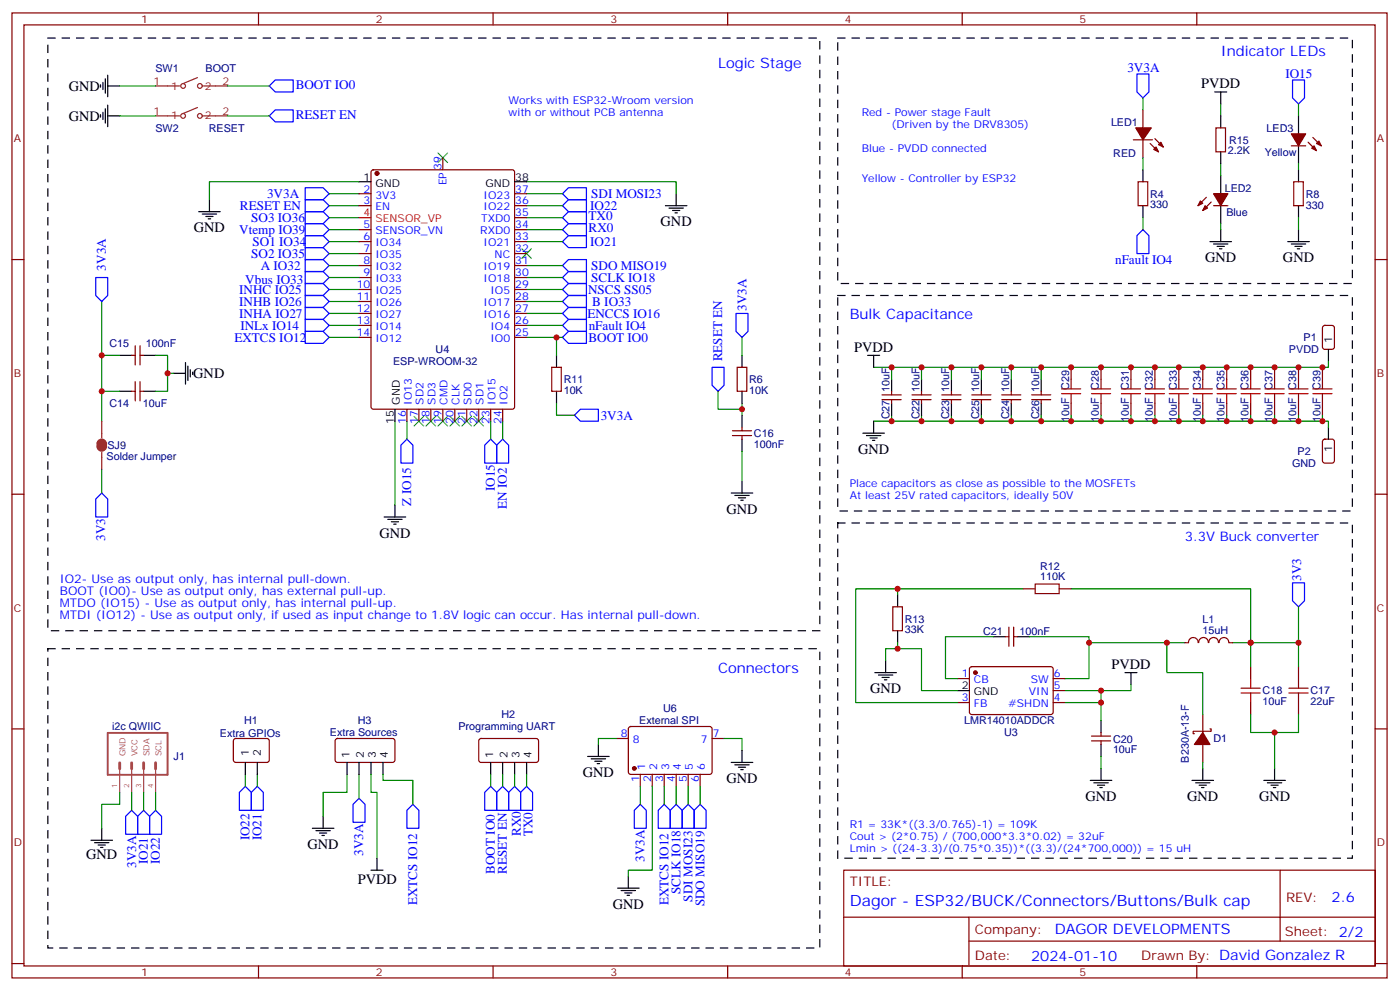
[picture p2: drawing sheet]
<svg xmlns="http://www.w3.org/2000/svg" width="413mm" height="292mm" viewBox="0 0 413 292" stroke-linecap="round" stroke-linejoin="round" font-family="sans-serif">
<g fill="none" stroke="#870000" stroke-width=".35">
<path d="M3.5 3.8h405.4v284.3h-405.4zM7.1 7.3h398.2v277.3h-398.2zM76.2 3.8v3.5M145.3 3.8v3.5M214.5 3.8v3.5M283.6 3.8v3.5M352.8 3.8v3.5M336.9 32.4v5.3M358.4 37.7h2.8v7h-2.8zM105.8 57.1h3.6M109.6 50.2l.5-.2h40.9l.6 .5 .1 69.4-.5 .6-41.1 .1-.7-.5v-69.4zM130.5 46.5v3.5"/>
<path d="M151.7 57.1h3.5M334.1 41.2h5.6M335.5 53.6h2.8v7h-2.8zM336.9 41.2v5.3M339 42.3l2.5 2.4M340.4 40.9l2.5 2.4M355.6 58.1l-2.5 2.5M357 59.5l-2.5 2.5M380.6 43h4.3M381.4 53.6h2.8v7h-2.8zM385.6 41.9l2.5 2.5M387 40.5l2.5 2.5"/>
<path d="M3.5 76.5h3.6M105.8 60.6h3.6M105.8 67.7h3.6M105.8 71.2h3.6M105.8 74.7h3.6M105.8 78.2h3.6M151.7 60.6h3.5M151.7 67.7h3.5M151.7 71.2h3.5M151.7 74.7h3.5M151.7 78.2h3.5M151.7 64.1h3.5"/>
<path d="M357.7 60.6h4.2M405.3 76.5h3.6M105.8 81.8h3.6M105.8 85.3h3.6M105.8 88.8h3.6M105.8 92.4h3.6M105.8 95.9h3.6M105.8 99.4h3.6M151.7 81.8h3.5M151.7 85.3h3.5M151.7 88.8h3.5M151.7 92.4h3.5"/>
<path d="M151.7 95.9h3.5M151.7 99.4h3.5M390.1 96.1l.4-.2h2.1l.7 .4v5.9l-.4 .7h-2.4l-.6-.4-.1-5.9zM38.8 115.3h1.1M38.8 104.7h1.1M39.9 101.9v5.6M39.9 112.5v5.6M41.3 101.9v5.6M41.3 112.5v5.6M41.3 115.3h1M41.3 104.7h1M162.6 108.2h2.9v7.1h-2.9z"/>
<path d="M217.3 108.2h2.8v7.1h-2.8zM260 117.8h5.6M260 116.3h5.6M262.8 115.3v1M262.8 117.8v1M268.8 117.8h5.7M268.8 116.3h5.7M271.6 115.3v1M271.6 117.8v1M277.6 117.8h5.7M277.6 116.3h5.7M280.5 115.3v1"/>
<path d="M280.5 117.8v1M286.5 117.8h5.6M286.5 116.3h5.6M289.3 115.3v1M289.3 117.8v1M295.3 117.8h5.6M295.3 116.3h5.6M298.1 115.3v1M298.1 117.8v1M304.1 117.8h5.6M304.1 116.3h5.6M306.9 115.3v1"/>
<path d="M306.9 117.8v1M315.7 108.2v3.6M315.7 118.8v3.5M324.6 108.2v3.6M324.6 118.8v3.5M333.4 108.2v3.6M333.4 118.8v3.5M340.4 108.2v3.6M340.4 118.8v3.5M347.5 108.2v3.6M347.5 118.8v3.5M354.5 108.2v3.6"/>
<path d="M354.5 118.8v3.5M361.6 108.2v3.6M361.6 118.8v3.5M368.7 108.2v3.6M368.7 118.8v3.5M375.7 108.2v3.6M375.7 118.8v3.5M382.8 108.2v3.6M382.8 118.8v3.5M389.8 108.2v3.6M389.8 118.8v3.5M119.9 120.6v3.5"/>
<path d="M123.5 120.6v3.5M127 120.6v3.5M130.5 120.6v3.5M134.1 120.6v3.5M137.6 120.6v3.5M141.1 120.6v3.5M144.6 120.6v3.5M148.2 120.6v3.5M215.9 126.9h5.6M215.9 128.3h5.6M218.7 125.9v1M218.7 128.3v1.1"/>
<path d="M390.1 129.6l.4-.2h2.1l.7 .4v5.9l-.4 .7-2.4 .1-.6-.5-.1-5.9zM3.5 145.6h3.6M405.3 145.6h3.6M263.2 178.8h2.8v7h-2.8zM301.6 173.5h3.6M312.2 173.5h3.5M282.2 200h3.6M286 196.6l.5-.2 23.5 .1 .4 .6v13l-.7 .4h-23.5l-.4-.7v-12.7zM296.3 187.6h1.1M297.4 184.8v5.6M298.8 184.8v5.6M298.8 187.6h1.1"/>
<path d="M310.4 200h3.6M349.2 189.4h1.1M350.3 189.3a1.41 1.41 0 0 1 1.5-1.5 1.41 1.41 0 0 1 1.4 1.5M353.3 189.3a1.41 1.41 0 0 1 1.4-1.5 1.41 1.41 0 0 1 1.5 1.5M356.3 189.3a1.41 1.41 0 0 1 1.4-1.5 1.41 1.41 0 0 1 1.4 1.5M359.4 189.3a1.41 1.41 0 0 1 1.4-1.5 1.41 1.41 0 0 1 1.4 1.5M362.3 189.4h1.1M368.7 196.4v3.6M382.8 196.4v3.6M3.5 214.8h3.6M69 217.8l.5-.2h9.4l.5 .7-.1 5.9-.6 .4h-9.5l-.4-.7v-5.6zM99 217.8l.5-.2h16.5l.4 .7v5.9l-.7 .4h-16.5l-.4-.7v-5.6z"/>
<path d="M141.3 217.8l.5-.2h16.5l.4 .7v5.9l-.7 .4h-16.5l-.4-.7v-5.6zM181.7 217.6h3.5M185.4 214.3l.5-.2h23.6l.4 .7-.1 12.9-.6 .5-23.6-.1-.4-.6v-12.7zM209.9 217.6h3.5M282.2 207h3.6M310.4 207h3.6M310.4 203.5h3.6M321.7 218.3h5.7M321.7 216.9h5.7M324.6 215.8v1.1M324.6 218.3v1.1M354.5 210.5v5.3"/>
<path d="M354.5 219.4v5.2M356.7 214.8h.3v.7h-5.3v.7h.4M368.7 207v3.5M382.8 207v3.5M405.3 214.8h3.6M188.7 228.2v3.5M192.3 228.2v3.5M195.8 228.2v3.5M199.3 228.2v3.5M202.8 228.2v3.5M206.4 228.2v3.5M248.7 256.4h156.6v28.2h-156.6z"/>
<path d="M377.3 256.4v20.9M248.7 270.2h156.5M285.6 277.3h119.6M285.6 270.2v14.2M3.5 283.9h3.6M76.2 284.6v3.5M145.3 284.6v3.5M214.5 284.6v3.5M283.6 284.6v3.5M352.8 284.6v3.5M405.3 283.9h3.6"/>
</g>
<g fill="none" stroke="#000" stroke-width=".35">
<path d="M29.6 25v.7M29.6 33.8v.7M30.3 24.3v2.1M30.3 33.1v2.1M31 23.2v4.2M31 32v4.3M31.7 34.1h3.6M31.7 22.2v6.3M31.7 31v6.3M31.7 25.3h3.6M358.1 27.1h3.5M359.8 27.1v3.5"/>
<path d="M359.8 34.1v3.6M382.8 34.1v5.3M61.7 58.8v3.6M105.8 53.6h3.6M151.7 53.6h3.5M199.3 57.1v3.5M336.9 50v3.6M359.8 44.7v3.6M359.8 51.8v5.3M382.8 43v5.3M382.8 50v3.6M58.6 62.4h6.3"/>
<path d="M59.6 63.1h4.3M60.7 63.8h2.1M61.4 64.5h.7M196.1 60.6h6.4M197.2 61.3h4.2M198.3 62h2.1M199 62.7h.7M336.9 60.6v3.5M356.7 71.2h6.3M357.7 71.9h4.2M358.8 72.6h2.1M359.5 73.3h.7"/>
<path d="M359.8 60.6v5.3M359.8 67.7v3.5M379.6 71.2h6.3M380.6 71.9h4.3M381.7 72.6h2.1M382.4 73.3h.7M382.8 60.6v3.5M382.8 67.7v3.5M35.3 115.3h3.5M35.3 104.7h3.5M42.3 115.3h3.6M42.3 104.7h3.6"/>
<path d="M51.2 110h3.5M54.7 106.8v6.4M55.4 107.9v4.2M56.1 108.9v2.2M56.8 109.6v.7M164 104.7v3.5M164 115.3v3.5M218.7 104.7v3.5M218.7 115.3v3.5M255.8 104.7h3.5M257.5 104.7v3.5M262.8 111.8v3.5"/>
<path d="M262.8 118.8v3.5M271.6 111.8v3.5M271.6 118.8v3.5M280.5 111.8v3.5M280.5 118.8v3.5M289.3 111.8v3.5M289.3 118.8v3.5M298.1 111.8v3.5M298.1 118.8v3.5M306.9 111.8v3.5M306.9 118.8v3.5M391.6 102.9v3.6"/>
<path d="M116.4 120.6v3.5M218.7 122.3v3.6M218.7 129.4v3.5M254.4 127.6h6.3M255.4 128.3h4.2M256.5 129h2.1M257.2 129.8h.7M257.5 124.1v3.5M391.6 125.9v3.5M113.2 152.3h6.4M114.3 153h4.2M115.4 153.7h2.1"/>
<path d="M116.1 154.4h.7M116.4 148.8v3.5M215.5 145.3h6.4M216.6 146h4.2M217.7 146.7h2.1M218.4 147.4h.7M218.7 141.7v3.6M264.6 175.3v3.5M257.9 198.2h6.3M258.9 198.9h4.3M260 199.6h2.1M261.1 194.7v3.5"/>
<path d="M264.6 185.8v3.6M292.8 187.6h3.5M299.9 187.6h3.5M331.6 198.2h3.5M333.4 198.2v3.5M176.4 219.4v3.5M260.7 200.3h.7M282.2 203.5h3.6M324.6 212.3v3.5M324.6 219.4v3.5M72.3 224.6v3.6M75.8 224.6v3.6"/>
<path d="M102.3 224.6v3.6M105.8 224.6v3.6M109.4 224.6v3.6M112.9 224.6v3.6M144.6 224.6v3.6M148.2 224.6v3.6M151.7 224.6v3.6M155.2 224.6v3.6M173.2 222.9h6.4M174.3 223.6h4.2M175.3 224.3h2.1M176 225h.7"/>
<path d="M215.5 224.6h6.4M216.6 225.4h4.2M217.7 226.1h2.1M218.4 226.8h.7M218.7 221.1v3.5M321.4 229.9h6.3M322.4 230.6h4.3M323.5 231.4h2.1M324.2 232.1h.7M324.6 226.4v3.5M351.4 229.9h6.3M352.4 230.6h4.3"/>
<path d="M353.5 231.4h2.1M354.2 232.1h.7M354.5 226.4v3.5M372.5 229.9h6.4M373.6 230.6h4.2M374.6 231.4h2.2M375.4 232.1h.7M375.7 226.4v3.5M26.8 247.6h6.4M27.9 248.3h4.2M28.9 249h2.1M29.6 249.7h.7"/>
<path d="M30 244.1v3.5M92.1 244.1h6.3M93.1 244.8h4.3M94.2 245.5h2.1M94.9 246.2h.7M95.2 240.5v3.6M109.4 256.4h3.5M111.1 252.9v3.5M185.2 258.2v3.5M182 261.7h6.4M183.1 262.4h4.2M184.1 263.1h2.2"/>
<path d="M184.9 263.8h.7"/>
</g>
<g fill="#870000" stroke="#870000" stroke-width=".35">
<path d="M357.7 57.1h4.2l-2.1 3.5z"/>
<path d="M355.2 60.6l.8 .7-1.5 .7z"/>
<path d="M353.8 59.2l.7 .7-1.4 .7z"/>
<path d="M380.6 39.4h4.3l-2.1 3.6z"/>
<path d="M386.6 43.7l.7-.7 .8 1.4z"/>
<path d="M388.8 41.6l.7 1.4-1.4-.7z"/>
<path d="M354.5 215.8l2.2 3.6h-4.6z"/>
<path d="M340.1 44l.7-.7 .7 1.4z"/>
<path d="M342.2 41.9l.7 1.4-1.4-.7z"/>
<path d="M334.8 37.7h4.6l-2.5 3.5z"/>
<circle cx="187" cy="226.4" r=".53"/>
<circle cx="287.5" cy="198.2" r=".53"/>
<circle cx="111.1" cy="51.1" r=".53"/>
</g>
<g fill="none" stroke="#008700" stroke-width=".35">
<path d="M35.3 34.1h10.6M35.3 25.3h10.6M67 34.1h12.4M67 25.3h12.4M336.9 28.9v3.5M359.8 30.6v3.5M382.8 30.6v3.5M97 57.1h8.8M105.8 53.6h-44.1v5.2M155.2 53.6h44.1v3.5M155.2 57.1h10.6M336.9 46.5v3.5"/>
<path d="M359.8 48.3v3.5M382.8 48.3v1.7M97 78.2h8.8M97 64.1h8.8M97 67.7h8.8M97 60.6h8.8M97 71.2h8.8M97 74.7h8.8M155.2 78.2h10.6M155.2 64.1h10.6M155.2 67.7h10.6M155.2 60.6h10.6"/>
<path d="M155.2 71.2h10.6M336.9 64.1v3.6M359.8 65.9v1.8M382.8 64.1v3.6M30 88.8v35.3M97 99.4h8.8M97 81.8h8.8M97 85.3h8.8M97 95.9h8.8M97 92.4h8.8M97 88.8h8.8M155.2 99.4h10.6"/>
<path d="M155.2 81.8h10.6M155.2 85.3h10.6M155.2 95.9h10.6M155.2 92.4h10.6M155.2 88.8h10.6M164 99.4v5.3M218.7 99.4v5.3M30 115.3h5.3M30 104.7h5.3M45.9 104.7h3.5v10.6h-3.5M49.4 110h1.8M164 118.8v3.5h5.3"/>
<path d="M211.7 115.3v5.3h7M218.7 118.8v3.5M262.8 108.2v3.6M271.6 108.2v3.6M280.5 108.2v3.6M289.3 108.2v3.6M298.1 108.2v3.6M306.9 108.2v3.6M391.6 106.5v1.7h-134.1M30 138.2v7.1M116.4 124.1v24.7M119.9 124.1v5.3"/>
<path d="M144.6 124.1v5.3M148.2 124.1v5.3M218.7 132.9v8.8M257.5 124.1h134.1v1.8M262.8 122.3v1.8M271.6 122.3v1.8M280.5 122.3v1.8M289.3 122.3v1.8M298.1 122.3v1.8M306.9 122.3v1.8M315.7 122.3v1.8M324.6 122.3v1.8"/>
<path d="M333.4 122.3v1.8M340.4 122.3v1.8M347.5 122.3v1.8M354.5 122.3v1.8M361.6 122.3v1.8M368.7 122.3v1.8M375.7 122.3v1.8M382.8 122.3v1.8M389.8 122.3v1.8M264.6 173.5v1.8M301.6 173.5h-49.4v33.5h30M315.7 173.5h53v22.9"/>
<path d="M382.8 178.8v10.6h-19.4M261.1 194.7v-3.6h10.5v12.4h10.6M264.6 189.4v1.7M292.8 187.6h-14.1v12.4h3.5M303.4 187.6h17.6v12.4h-7M321 189.4h28.2M344 189.4v8.8h10.5v12.3M382.8 189.4v7M181.7 217.6h-5.3v1.8M213.4 217.6h5.3v3.5M324.6 203.5v3.5h-10.6M324.6 207v5.3"/>
<path d="M333.4 201.7v1.8h-19.4M368.7 210.5v5.3h14.1v-5.3M375.7 215.8v10.6M35.3 233.5v3.5h-5.3v7.1M38.8 233.5v5.3M42.3 233.5v5.3M45.9 233.5v5.3M72.3 228.2v3.5M75.8 228.2v3.5M102.3 228.2v5.3h-7.1v7M105.8 228.2v7M109.4 228.2v5.3h1.7v19.4"/>
<path d="M112.9 228.2v1.7h8.8v7.1M144.6 228.2v3.5M148.2 228.2v3.5M151.7 228.2v3.5M155.2 228.2v3.5M188.7 231.7v5.3M192.3 231.7v24.7h-7.1v1.8M195.8 231.7v5.3M199.3 231.7v5.3M202.8 231.7v5.3M206.4 231.7v5.3M324.6 222.9v3.5"/>
<path d="M354.5 224.6v1.8"/>
</g>
<g fill="none" stroke="#00f" stroke-width=".35">
<path d="M79.4 34.1l1.7-1.7h5.3v3.5h-5.3zM81.1 23.6h5.3v3.5h-5.3l-1.7-1.8zM335.1 21.8h3.6v5.3l-1.8 1.8-1.8-1.8zM381 23.6h3.5v5.3l-1.7 1.7-1.8-1.7zM90 58.8h5.2l1.8 1.8-1.8 1.8h-5.2zM90 55.3h5.2l1.8 1.8-1.8 1.7h-5.2zM165.8 57.1l1.8-1.8h5.3v3.5h-5.3zM90 65.9h5.2l1.8 1.8-1.8 1.7h-5.2zM90 69.4h5.2l1.8 1.8-1.8 1.8h-5.2zM90 73h5.2l1.8 1.7-1.8 1.8h-5.2zM90 62.4h5.2l1.8 1.7-1.8 1.8h-5.2zM90 76.5h5.2l1.8 1.7-1.8 1.8h-5.2z"/>
<path d="M165.8 67.7l1.8-1.8h5.3v3.5h-5.3zM165.8 78.2l1.8-1.7h5.3v3.5h-5.3zM165.8 60.6l1.8-1.8h5.3v3.6h-5.3zM165.8 71.2l1.8-1.8h5.3v3.6h-5.3zM167.6 62.4h5.3v3.5h-5.3l-1.8-1.8zM335.1 69.4l1.8-1.7 1.8 1.7v5.3h-3.6zM28.2 81.8h3.5v5.3l-1.7 1.7-1.8-1.7zM90 97.6h5.2l1.8 1.8-1.8 1.8h-5.2zM90 83.5h5.2l1.8 1.8-1.8 1.8h-5.2zM90 87.1h5.2l1.8 1.7-1.8 1.8h-5.2zM90 90.6h5.2l1.8 1.8-1.8 1.7h-5.2zM90 94.1h5.2l1.8 1.8-1.8 1.7h-5.2z"/>
<path d="M90 80h5.2l1.8 1.8-1.8 1.7h-5.2zM165.8 99.4l1.8-1.8h5.3v3.6h-5.3zM165.8 81.8l1.8-1.8h5.3v3.5h-5.3zM165.8 85.3l1.8-1.8h5.3v3.6h-5.3zM165.8 95.9l1.8-1.8h5.3v3.5h-5.3zM165.8 88.8l1.8-1.7h5.3v3.5h-5.3zM165.8 92.4l1.8-1.8h5.3v3.5h-5.3zM217 92.4h3.5v5.2l-1.8 1.8-1.7-1.8zM209.9 108.2h3.5v5.3l-1.7 1.8-1.8-1.8zM119.9 129.4l1.8 1.8v5.3h-3.5v-5.3zM144.6 129.4l1.8 1.8v5.3h-3.5v-5.3zM148.2 129.4l1.7 1.8v5.3h-3.5v-5.3z"/>
<path d="M169.3 122.3l1.8-1.7h5.3v3.5h-5.3zM30 145.3l1.7 1.7v5.3h-3.5v-5.3zM381 171.7h3.5v5.3l-1.7 1.8-1.8-1.8zM38.8 238.8l1.8 1.7v5.3h-3.6v-5.3zM42.3 238.8l1.8 1.7v5.3h-3.5v-5.3zM45.9 238.8l1.7 1.7v5.3h-3.5v-5.3zM72.3 231.7l1.8 1.8v5.3h-3.5v-5.3zM75.8 231.7l1.8 1.8v5.3h-3.5v-5.3zM105.8 235.2l1.8 1.8v5.3h-3.5v-5.3zM121.7 237l1.8 1.8v5.3h-3.6v-5.3zM144.6 231.7l1.8 1.8v5.3h-3.5v-5.3zM148.2 231.7l1.7 1.8v5.3h-3.5v-5.3z"/>
<path d="M151.7 231.7l1.8 1.8v5.3h-3.6v-5.3zM155.2 231.7l1.8 1.8v5.3h-3.5v-5.3zM188.7 237l1.8 1.8v5.3h-3.5v-5.3zM195.8 237l1.8 1.8v5.3h-3.6v-5.3zM199.3 237l1.8 1.8v5.3h-3.5v-5.3zM202.8 237l1.8 1.8v5.3h-3.5v-5.3zM206.4 237l1.7 1.8v5.3h-3.5v-5.3z"/>
</g>
<g fill="none" stroke="#3c3" stroke-width=".35">
<path d="M129.1 45.1l2.8 2.8M131.9 45.1l-2.8 2.8M153.8 73.3l2.8 2.8M156.6 73.3l-2.8 2.8M122.1 122.7l2.8 2.8M124.9 122.7l-2.8 2.8M125.6 122.7l2.8 2.8M128.4 122.7l-2.8 2.8M129.1 122.7l2.8 2.8M131.9 122.7l-2.8 2.8M132.6 122.7l2.9 2.8M135.5 122.7l-2.9 2.8"/>
<path d="M136.2 122.7l2.8 2.8M139 122.7l-2.8 2.8M139.7 122.7l2.8 2.8M142.5 122.7l-2.8 2.8"/>
</g>
<g fill="none" stroke="#8c2424" stroke-width=".35">
<path d="M45.9 34.1h7M45.9 25.3h7M58.2 31.7l-4.2 1.7M58.2 22.9l-4.2 1.7M60 34.1h7M60 25.3h7M30 124.1v4.9M30 133.3v4.9"/>
<circle cx="54" cy="25.3" r=".71"/>
<circle cx="54" cy="34.1" r=".71"/>
<circle cx="58.9" cy="34.1" r=".71"/>
<circle cx="58.9" cy="25.3" r=".71"/>
</g>
<path d="M31.7 215.9h17.7v12.4h-17.7z" fill="none" stroke="#a64a4a" stroke-width=".56"/>
<path d="M35.3 224.8v1.7M38.8 224.8v1.7M42.3 224.8v1.7M45.9 224.8v1.7" fill="none" stroke="#a64a4a" stroke-width=".85"/>
<path d="M35.3 226.5v7M38.8 226.5v7M42.3 226.5v7M45.9 226.5v7" fill="none" stroke="#a64a4a" stroke-width=".35"/>
<path d="M29.3 130.8a.71 .71 0 0 1 .7-.7 .71 .71 0 0 1 .7 .7M29.3 131.5a.71 .71 0 0 0 .7 .7 .71 .71 0 0 0 .7-.7" fill="none" stroke="#8c2424" stroke-width="1.8"/>
<g fill="none" stroke="#a10000" stroke-width=".35">
<path d="M312.9 116h5.7M312.9 114.6h5.7M315.7 111.8v2.8M315.7 116v2.8M321.7 116h5.7M321.7 114.6h5.7M324.6 111.8v2.8M324.6 116v2.8M330.6 116h5.6M330.6 114.6h5.6M333.4 111.8v2.8M333.4 116v2.8"/>
<path d="M337.6 116h5.7M337.6 114.6h5.7M340.4 111.8v2.8M340.4 116v2.8M344.7 116h5.6M344.7 114.6h5.6M347.5 111.8v2.8M347.5 116v2.8M351.7 116h5.7M351.7 114.6h5.7M354.5 111.8v2.8M354.5 116v2.8"/>
<path d="M358.8 116h5.6M358.8 114.6h5.6M361.6 111.8v2.8M361.6 116v2.8M365.8 116h5.7M365.8 114.6h5.7M368.7 111.8v2.8M368.7 116v2.8M372.9 116h5.6M372.9 114.6h5.6M375.7 111.8v2.8M375.7 116v2.8"/>
<path d="M379.9 116h5.7M379.9 114.6h5.7M382.8 111.8v2.8M382.8 116v2.8M387 116h5.6M387 114.6h5.6M389.8 111.8v2.8M389.8 116v2.8M305.2 172.1h7v2.8h-7zM368.7 200v2.8M382.8 200v2.8M365.8 204.2h5.7"/>
<path d="M365.8 202.8h5.7M368.7 204.2v2.8M379.9 204.2h5.7M379.9 202.8h5.7M382.8 204.2v2.8"/>
</g>
<path d="M105.8 64.1h3.6" fill="none" stroke="#f00" stroke-width=".35"/>
<path d="M14.1 11.2h227.6v174.6h-227.6zM246.9 11.2h151.7v72.3h-151.7zM246.9 87.1h151.7v63.5h-151.7zM246.9 154.1h151.7v98.8h-151.7zM14.1 191.1h227.6v88.2h-227.6z" fill="none" stroke="#000" stroke-width=".35" stroke-dasharray="2.1 2.1"/>
<g fill="#c00">
<circle cx="30" cy="104.7" r=".88"/>
<circle cx="30" cy="115.3" r=".88"/>
<circle cx="280.5" cy="124.1" r=".88"/>
<circle cx="271.6" cy="124.1" r=".88"/>
<circle cx="262.8" cy="124.1" r=".88"/>
<circle cx="262.8" cy="108.2" r=".88"/>
<circle cx="271.6" cy="108.2" r=".88"/>
<circle cx="280.5" cy="108.2" r=".88"/>
<circle cx="315.7" cy="108.2" r=".88"/>
<circle cx="324.6" cy="108.2" r=".88"/>
<circle cx="324.6" cy="124.1" r=".88"/>
<circle cx="315.7" cy="124.1" r=".88"/>
<circle cx="306.9" cy="124.1" r=".88"/>
<circle cx="298.1" cy="124.1" r=".88"/>
<circle cx="289.3" cy="124.1" r=".88"/>
<circle cx="289.3" cy="108.2" r=".88"/>
<circle cx="298.1" cy="108.2" r=".88"/>
<circle cx="306.9" cy="108.2" r=".88"/>
<circle cx="324.6" cy="207" r=".88"/>
<circle cx="324.6" cy="203.5" r=".88"/>
<circle cx="321" cy="189.4" r=".88"/>
<circle cx="368.7" cy="189.4" r=".88"/>
<circle cx="344" cy="189.4" r=".88"/>
<circle cx="164" cy="99.4" r=".88"/>
<circle cx="382.8" cy="189.4" r=".88"/>
<circle cx="375.7" cy="215.8" r=".88"/>
<circle cx="218.7" cy="120.6" r=".88"/>
<circle cx="49.4" cy="110" r=".88"/>
<circle cx="264.6" cy="173.5" r=".88"/>
<circle cx="264.6" cy="191.1" r=".88"/>
<circle cx="333.4" cy="108.2" r=".88"/>
<circle cx="340.4" cy="108.2" r=".88"/>
<circle cx="347.5" cy="108.2" r=".88"/>
<circle cx="354.5" cy="108.2" r=".88"/>
<circle cx="361.6" cy="108.2" r=".88"/>
<circle cx="368.7" cy="108.2" r=".88"/>
<circle cx="375.7" cy="108.2" r=".88"/>
<circle cx="382.8" cy="108.2" r=".88"/>
<circle cx="389.8" cy="108.2" r=".88"/>
<circle cx="333.4" cy="124.1" r=".88"/>
<circle cx="340.4" cy="124.1" r=".88"/>
<circle cx="347.5" cy="124.1" r=".88"/>
<circle cx="354.5" cy="124.1" r=".88"/>
<circle cx="361.6" cy="124.1" r=".88"/>
<circle cx="368.7" cy="124.1" r=".88"/>
<circle cx="375.7" cy="124.1" r=".88"/>
<circle cx="382.8" cy="124.1" r=".88"/>
<circle cx="389.8" cy="124.1" r=".88"/>
</g>
<text font-size="4.6" fill="#00f" x="250.5" y="267">Dagor - ESP32/BUCK/Connectors/Buttons/Bulk cap</text>
<g font-size="4.2" fill="#00f">
<text x="359.8" y="16.5">Indicator LEDs</text>
<text x="211.7" y="20">Logic Stage</text>
<text x="250.5" y="94.1">Bulk Capacitance</text>
<text x="211.7" y="198.2">Connectors</text>
<text x="392.5" y="265.7">2.6</text>
<text x="310.9" y="275.2">DAGOR DEVELOPMENTS</text>
<text x="304" y="283">2024-01-10</text>
</g>
<g font-size="4.2">
<text x="20.3" y="26.8">GND</text>
<text x="354.1" y="26.1">PVDD</text>
<text x="20.3" y="35.6">GND</text>
<text x="57.1" y="68.4">GND</text>
<text x="194.7" y="66.7">GND</text>
<text x="355.2" y="77.3">GND</text>
<text x="378.2" y="77.3">GND</text>
<text x="251.8" y="103.6">PVDD</text>
<text x="57" y="111.4">GND</text>
<text x="252.9" y="133.6">GND</text>
<text x="214.1" y="151.3">GND</text>
<text x="111.8" y="158.4">GND</text>
<text x="327.6" y="197.1">PVDD</text>
<text x="256.5" y="204.2">GND</text>
<text x="171.8" y="228.9">GND</text>
<text x="214.1" y="230.7">GND</text>
<text x="320" y="236">GND</text>
<text x="350" y="236">GND</text>
<text x="371.1" y="236">GND</text>
<text x="90.7" y="250.2">GND</text>
<text x="25.4" y="253.2">GND</text>
<text x="105.5" y="260.4">PVDD</text>
<text x="180.6" y="267.8">GND</text>
</g>
<g font-size="3.9" fill="#00f">
<text x="332.3" y="21.3">3V3A</text>
<text x="378.9" y="23.1">IO15</text>
<text x="87.2" y="26.2">BOOT IO0</text>
<text x="87.2" y="35">RESET EN</text>
<text x="78.7" y="58.3">3V3A</text>
<text x="174.3" y="58.3">SDI MOSI23</text>
<text x="70.7" y="61.9">RESET EN</text>
<text x="74.1" y="65.4">SO3 IO36</text>
<text x="173.5" y="64.9">TX0</text>
<text x="174" y="61.9">IO22</text>
<text x="70.5" y="68.9">Vtemp IO39</text>
<text x="173.5" y="68.4">RX0</text>
<text x="74.1" y="76">SO2 IO35</text>
<text x="74.5" y="72.5">SO1 IO34</text>
<text x="174" y="72.5">IO21</text>
<text x="328.7" y="77.8">nFault IO4</text>
<text x="31.2" y="79.7" transform="rotate(-90 31.2 79.7)">3V3A</text>
<text x="72.3" y="83.5">Vbus IO33</text>
<text x="76.9" y="79.5">A IO32</text>
<text x="174.3" y="79.5">SDO MISO19</text>
<text x="174.3" y="83">SCLK IO18</text>
<text x="70.5" y="86.6">INHC IO25</text>
<text x="173.3" y="86.6">NSCS SS05</text>
<text x="70.5" y="90.1">INHB IO26</text>
<text x="70.5" y="93.6">INHA IO27</text>
<text x="173.1" y="93.7">ENCCS IO16</text>
<text x="174.6" y="90.1">B IO33</text>
<text x="220" y="91.7" transform="rotate(-90 220 91.7)">3V3A</text>
<text x="69.1" y="100.7">EXTCS IO12</text>
<text x="70.8" y="97.2">INLx IO14</text>
<text x="173.5" y="100.7">BOOT IO0</text>
<text x="173.5" y="97.2">nFault IO4</text>
<text x="212.9" y="106.5" transform="rotate(-90 212.9 106.5)">RESET EN</text>
<text x="177.1" y="123.7">3V3A</text>
<text x="121.2" y="149" transform="rotate(-90 121.2 149)">Z IO15</text>
<text x="145.9" y="144.8" transform="rotate(-90 145.9 144.8)">IO15</text>
<text x="149.4" y="150" transform="rotate(-90 149.4 150)">EN IO2</text>
<text x="31" y="159.4" transform="rotate(-90 31 159.4)">3V3</text>
<text x="349.2" y="159.4">3.3V Buck converter</text>
<text x="383.5" y="171.2" transform="rotate(-90 383.5 171.2)">3V3</text>
<text x="73.6" y="247.6" transform="rotate(-90 73.6 247.6)">IO22</text>
<text x="77.1" y="247.6" transform="rotate(-90 77.1 247.6)">IO21</text>
<text x="153.5" y="246.4" transform="rotate(-90 153.5 246.4)">RX0</text>
<text x="157" y="246.4" transform="rotate(-90 157 246.4)">TX0</text>
<text x="40.1" y="255.7" transform="rotate(-90 40.1 255.7)">3V3A</text>
<text x="43.6" y="254.7" transform="rotate(-90 43.6 254.7)">IO21</text>
<text x="47.1" y="254.7" transform="rotate(-90 47.1 254.7)">IO22</text>
<text x="107.1" y="252.2" transform="rotate(-90 107.1 252.2)">3V3A</text>
<text x="145.9" y="257.5" transform="rotate(-90 145.9 257.5)">BOOT IO0</text>
<text x="149.4" y="257.5" transform="rotate(-90 149.4 257.5)">RESET EN</text>
<text x="190" y="253.9" transform="rotate(-90 190 253.9)">3V3A</text>
<text x="200.6" y="263.5" transform="rotate(-90 200.6 263.5)">SCLK IO18</text>
<text x="123" y="266.7" transform="rotate(-90 123 266.7)">EXTCS IO12</text>
<text x="197" y="266.7" transform="rotate(-90 197 266.7)">EXTCS IO12</text>
<text x="204.1" y="265.6" transform="rotate(-90 204.1 265.6)">SDI MOSI23</text>
<text x="207.6" y="267.1" transform="rotate(-90 207.6 267.1)">SDO MISO19</text>
</g>
<g font-size="3.9" fill="#800">
<text x="250.5" y="261">TITLE:</text>
<text x="379.1" y="265.7">REV:</text>
<text x="287.4" y="275.2">Company:</text>
<text x="378.7" y="275.8">Sheet: 2/2</text>
<text x="287.4" y="282.9">Date:</text>
<text x="336.4" y="282.9">Drawn By: David Gonzalez R</text>
</g>
<g font-size="3.5" fill="#00f">
<text x="17.6" y="171.7">IO2- Use as output only, has internal pull-down.</text>
<text x="17.6" y="178.8">MTDO (IO15) - Use as output only, has internal pull-up.</text>
<text x="17.6" y="175.3">BOOT (IO0)- Use as output only, has external pull-up.</text>
<text x="17.6" y="182.3">MTDI (IO12) - Use as output only, if used as input change to 1.8V logic can occur. Has internal pull-down.</text>
</g>
<g font-size="3.2" fill="#800">
<text x="41.6" y="6.8">1</text>
<text x="110.8" y="6.8">2</text>
<text x="179.9" y="6.8">3</text>
<text x="249.1" y="6.8">4</text>
<text x="318.2" y="6.8">5</text>
<text x="4.1" y="41.9">A</text>
<text x="405.9" y="41.9">A</text>
<text x="4.1" y="111.1">B</text>
<text x="405.9" y="111.1">B</text>
<text x="4.1" y="180.2">C</text>
<text x="405.9" y="180.2">C</text>
<text x="4.1" y="249.3">D</text>
<text x="405.9" y="249.3">D</text>
<text x="41.6" y="287.6">1</text>
<text x="110.8" y="287.6">2</text>
<text x="179.9" y="287.6">3</text>
<text x="249.1" y="287.6">4</text>
<text x="318.2" y="287.6">5</text>
</g>
<g font-size="3.2" fill="#000080">
<text x="45.8" y="21.2">SW1</text>
<text x="60.6" y="21.2">BOOT</text>
<text x="45.8" y="38.8">SW2</text>
<text x="61.5" y="38.8">RESET</text>
<text x="327.5" y="37">LED1</text>
<text x="373.4" y="38.9">LED3</text>
<text x="328.2" y="46.3">RED</text>
<text x="361.9" y="45.5">2.2K</text>
<text x="362.3" y="42.4">R15</text>
<text x="372.8" y="45.9">Yellow</text>
<text x="339" y="58.3">R4</text>
<text x="361" y="56.4">LED2</text>
<text x="384.9" y="58.2">R8</text>
<text x="339" y="61.4">330</text>
<text x="361.5" y="63.5">Blue</text>
<text x="384.9" y="61.4">330</text>
<text x="384.3" y="100.6">P1</text>
<text x="32.3" y="102.3">C15</text>
<text x="43" y="102.3">100nF</text>
<text x="115.9" y="107.6">ESP-WROOM-32</text>
<text x="128.4" y="104.1">U4</text>
<text x="380" y="104.1">PVDD</text>
<text x="166.2" y="112.9">R11</text>
<text x="220.8" y="112.9">R6</text>
<text x="32.3" y="120">C14</text>
<text x="42.1" y="120">10uF</text>
<text x="166.2" y="116.1">10K</text>
<text x="220.8" y="116.1">10K</text>
<text x="262.2" y="115.5" transform="rotate(-90 262.2 115.5)">10uF</text>
<text x="271" y="115.5" transform="rotate(-90 271 115.5)">10uF</text>
<text x="279.8" y="115.5" transform="rotate(-90 279.8 115.5)">10uF</text>
<text x="288.6" y="115.5" transform="rotate(-90 288.6 115.5)">10uF</text>
<text x="297.5" y="115.5" transform="rotate(-90 297.5 115.5)">10uF</text>
<text x="306.3" y="115.5" transform="rotate(-90 306.3 115.5)">10uF</text>
<text x="315.1" y="114.8" transform="rotate(-90 315.1 114.8)">C29</text>
<text x="323.9" y="114.8" transform="rotate(-90 323.9 114.8)">C28</text>
<text x="332.8" y="114.8" transform="rotate(-90 332.8 114.8)">C31</text>
<text x="339.8" y="114.8" transform="rotate(-90 339.8 114.8)">C32</text>
<text x="346.9" y="114.8" transform="rotate(-90 346.9 114.8)">C33</text>
<text x="353.9" y="114.8" transform="rotate(-90 353.9 114.8)">C34</text>
<text x="361" y="114.8" transform="rotate(-90 361 114.8)">C35</text>
<text x="368" y="114.8" transform="rotate(-90 368 114.8)">C36</text>
<text x="375.1" y="114.8" transform="rotate(-90 375.1 114.8)">C37</text>
<text x="382.1" y="114.8" transform="rotate(-90 382.1 114.8)">C38</text>
<text x="389.2" y="114.8" transform="rotate(-90 389.2 114.8)">C39</text>
<text x="262.2" y="123.6" transform="rotate(-90 262.2 123.6)">C27</text>
<text x="271" y="123.6" transform="rotate(-90 271 123.6)">C22</text>
<text x="279.8" y="123.6" transform="rotate(-90 279.8 123.6)">C23</text>
<text x="288.6" y="123.6" transform="rotate(-90 288.6 123.6)">C25</text>
<text x="297.5" y="123.6" transform="rotate(-90 297.5 123.6)">C24</text>
<text x="306.3" y="123.6" transform="rotate(-90 306.3 123.6)">C26</text>
<text x="315.2" y="124.3" transform="rotate(-90 315.2 124.3)">10uF</text>
<text x="323.9" y="124.3" transform="rotate(-90 323.9 124.3)">10uF</text>
<text x="332.8" y="124.3" transform="rotate(-90 332.8 124.3)">10uF</text>
<text x="339.8" y="124.3" transform="rotate(-90 339.8 124.3)">10uF</text>
<text x="346.9" y="124.3" transform="rotate(-90 346.9 124.3)">10uF</text>
<text x="353.9" y="124.3" transform="rotate(-90 353.9 124.3)">10uF</text>
<text x="361" y="124.3" transform="rotate(-90 361 124.3)">10uF</text>
<text x="368" y="124.3" transform="rotate(-90 368 124.3)">10uF</text>
<text x="375.1" y="124.3" transform="rotate(-90 375.1 124.3)">10uF</text>
<text x="382.1" y="124.3" transform="rotate(-90 382.1 124.3)">10uF</text>
<text x="389.2" y="124.3" transform="rotate(-90 389.2 124.3)">10uF</text>
<text x="222.2" y="131.9">100nF</text>
<text x="222.2" y="128.8">C16</text>
<text x="31.4" y="135.5">Solder Jumper</text>
<text x="31.7" y="132.4">SJ9</text>
<text x="380.9" y="137.6">GND</text>
<text x="382.5" y="134.1">P2</text>
<text x="306.6" y="167.9">R12</text>
<text x="306.6" y="171">110K</text>
<text x="266.7" y="183.5">R13</text>
<text x="354.5" y="183.6">L1</text>
<text x="266.7" y="186.6">33K</text>
<text x="289.8" y="187">C21</text>
<text x="300.5" y="187">100nF</text>
<text x="354.5" y="186.8">15uH</text>
<text x="195.4" y="209.9">U6</text>
<text x="372.2" y="207.8">10uF</text>
<text x="372.2" y="204.6">C18</text>
<text x="386.3" y="207.8">22uF</text>
<text x="386.3" y="204.6">C17</text>
<text x="33.1" y="215.2">i2c QWIIC</text>
<text x="72" y="213.5">H1</text>
<text x="105.5" y="213.4">H3</text>
<text x="135.1" y="215.2">Programming UART</text>
<text x="147.8" y="211.7">H2</text>
<text x="188.4" y="213.4">External SPI</text>
<text x="284.2" y="213.4">LMR14010ADDCR</text>
<text x="64.8" y="217">Extra GPIOs</text>
<text x="97.3" y="217">Extra Sources</text>
<text x="296" y="217">U3</text>
<text x="328.1" y="221.9">10uF</text>
<text x="328.1" y="218.8">C20</text>
<text x="357.7" y="218.7">D1</text>
<text x="51.2" y="224">J1</text>
<text x="350.4" y="224.7" transform="rotate(-90 350.4 224.7)">B230A-13-F</text>
</g>
<g font-size="3.2" fill="#8d2323">
<text x="45.3" y="25">1</text>
<text x="50.4" y="26.4">1</text>
<text x="60.4" y="26.4">2</text>
<text x="65.6" y="25">2</text>
<text x="45.3" y="33.8">1</text>
<text x="50.4" y="35.2">1</text>
<text x="60.4" y="35.2">2</text>
<text x="65.6" y="33.8">2</text>
</g>
<g font-size="3.2" fill="#00f">
<text x="149.9" y="30.6">Works with ESP32-Wroom version</text>
<text x="149.9" y="34.1">with or without PCB antenna</text>
<text x="254" y="34.1">Red - Power stage Fault</text>
<text x="262.8" y="37.7">(Driven by the DRV8305)</text>
<text x="254" y="44.7">Blue - PVDD connected</text>
<text x="130.2" y="50" transform="rotate(-90 130.2 50)">39</text>
<text x="254" y="53.6">Yellow - Controller by ESP32</text>
<text x="107.2" y="56.7">2</text>
<text x="110.7" y="58.5">3V3</text>
<text x="131.6" y="54.6" transform="rotate(-90 131.6 54.6)">EP</text>
<text x="142.5" y="58.5">IO23</text>
<text x="151.9" y="56.7">37</text>
<text x="107.2" y="60.3">3</text>
<text x="110.7" y="62">EN</text>
<text x="141.8" y="65.5">TXD0</text>
<text x="142.5" y="62">IO22</text>
<text x="151.9" y="63.8">35</text>
<text x="151.9" y="60.3">36</text>
<text x="107.2" y="67.3">5</text>
<text x="107.2" y="70.8">6</text>
<text x="110.7" y="69.1">SENSOR_VN</text>
<text x="141.5" y="69.1">RXD0</text>
<text x="151.9" y="70.8">33</text>
<text x="151.9" y="67.3">34</text>
<text x="107.2" y="74.4">7</text>
<text x="107.2" y="77.9">8</text>
<text x="110.7" y="72.6">IO34</text>
<text x="110.7" y="76.1">IO35</text>
<text x="142.5" y="72.6">IO21</text>
<text x="145.8" y="76.1">NC</text>
<text x="151.9" y="77.9">31</text>
<text x="151.9" y="74.4">32</text>
<text x="107.2" y="81.4">9</text>
<text x="110.7" y="79.7">IO32</text>
<text x="110.7" y="83.2">IO33</text>
<text x="142.5" y="83.2">IO18</text>
<text x="142.5" y="79.7">IO19</text>
<text x="151.9" y="81.4">30</text>
<text x="105.2" y="84.9">10</text>
<text x="105.2" y="88.5">11</text>
<text x="110.7" y="86.7">IO25</text>
<text x="144.5" y="86.7">IO5</text>
<text x="151.9" y="88.5">28</text>
<text x="151.9" y="84.9">29</text>
<text x="105.2" y="92">12</text>
<text x="105.2" y="95.5">13</text>
<text x="110.7" y="90.2">IO26</text>
<text x="110.7" y="93.8">IO27</text>
<text x="142.5" y="93.8">IO16</text>
<text x="142.5" y="90.2">IO17</text>
<text x="151.9" y="95.5">26</text>
<text x="151.9" y="92">27</text>
<text x="105.2" y="99.1">14</text>
<text x="110.7" y="97.3">IO14</text>
<text x="110.7" y="100.8">IO12</text>
<text x="144.5" y="100.8">IO0</text>
<text x="144.5" y="97.3">IO4</text>
<text x="151.9" y="99.1">25</text>
<text x="121.4" y="119.3" transform="rotate(-90 121.4 119.3)">IO13</text>
<text x="124.9" y="119.3" transform="rotate(-90 124.9 119.3)">SD2</text>
<text x="128.4" y="119.3" transform="rotate(-90 128.4 119.3)">SD3</text>
<text x="131.9" y="119.3" transform="rotate(-90 131.9 119.3)">CMD</text>
<text x="135.5" y="119.3" transform="rotate(-90 135.5 119.3)">CLK</text>
<text x="139" y="119.3" transform="rotate(-90 139 119.3)">SD0</text>
<text x="142.5" y="119.3" transform="rotate(-90 142.5 119.3)">SD1</text>
<text x="146" y="119.3" transform="rotate(-90 146 119.3)">IO15</text>
<text x="149.6" y="119.3" transform="rotate(-90 149.6 119.3)">IO2</text>
<text x="119.6" y="124.8" transform="rotate(-90 119.6 124.8)">16</text>
<text x="123.1" y="124.8" transform="rotate(-90 123.1 124.8)">17</text>
<text x="126.6" y="124.8" transform="rotate(-90 126.6 124.8)">18</text>
<text x="130.2" y="124.8" transform="rotate(-90 130.2 124.8)">19</text>
<text x="133.7" y="124.8" transform="rotate(-90 133.7 124.8)">20</text>
<text x="137.2" y="124.8" transform="rotate(-90 137.2 124.8)">21</text>
<text x="140.8" y="124.8" transform="rotate(-90 140.8 124.8)">22</text>
<text x="144.3" y="124.8" transform="rotate(-90 144.3 124.8)">23</text>
<text x="147.8" y="124.8" transform="rotate(-90 147.8 124.8)">24</text>
<text x="250.5" y="143.5">Place capacitors as close as possible to the MOSFETs</text>
<text x="250.5" y="147">At least 25V rated capacitors, ideally 50V</text>
<text x="283.6" y="199.6">1</text>
<text x="287.1" y="201.4">CB</text>
<text x="303.8" y="201.4">SW</text>
<text x="310.6" y="203.1">5</text>
<text x="310.6" y="199.6">6</text>
<text x="283.6" y="206.7">3</text>
<text x="287.1" y="208.4">FB</text>
<text x="297.2" y="208.4">#SHDN</text>
<text x="303.3" y="204.9">VIN</text>
<text x="310.6" y="206.7">4</text>
<text x="183" y="217.2">8</text>
<text x="186.5" y="219">8</text>
<text x="206.6" y="219">7</text>
<text x="210.1" y="217.2">7</text>
<text x="190.1" y="226.9" transform="rotate(-90 190.1 226.9)">1</text>
<text x="193.7" y="226.9" transform="rotate(-90 193.7 226.9)">2</text>
<text x="197.2" y="226.9" transform="rotate(-90 197.2 226.9)">3</text>
<text x="200.7" y="226.9" transform="rotate(-90 200.7 226.9)">4</text>
<text x="204.3" y="226.9" transform="rotate(-90 204.3 226.9)">5</text>
<text x="207.8" y="226.9" transform="rotate(-90 207.8 226.9)">6</text>
<text x="188.4" y="230.4" transform="rotate(-90 188.4 230.4)">1</text>
<text x="191.9" y="230.4" transform="rotate(-90 191.9 230.4)">2</text>
<text x="195.4" y="230.4" transform="rotate(-90 195.4 230.4)">3</text>
<text x="199" y="230.4" transform="rotate(-90 199 230.4)">4</text>
<text x="202.5" y="230.4" transform="rotate(-90 202.5 230.4)">5</text>
<text x="206" y="230.4" transform="rotate(-90 206 230.4)">6</text>
<text x="250.5" y="244.1">R1 = 33K*((3.3/0.765)-1) = 109K</text>
<text x="250.5" y="247.6">Cout &gt; (2*0.75) / (700,000*3.3*0.02) = 32uF</text>
<text x="250.5" y="251.1">Lmin &gt; ((24-3.3)/(0.75*0.35))*((3.3)/(24*700,000)) = 15 uH</text>
</g>
<g font-size="3.2">
<text x="107.2" y="53.2">1</text>
<text x="151.9" y="53.2">38</text>
<text x="110.7" y="55">GND</text>
<text x="143.1" y="55">GND</text>
<text x="392.6" y="101.2" transform="rotate(-90 392.6 101.2)">1</text>
<text x="117.8" y="119.3" transform="rotate(-90 117.8 119.3)">GND</text>
<text x="116.1" y="124.8" transform="rotate(-90 116.1 124.8)">15</text>
<text x="392.6" y="133.2" transform="rotate(-90 392.6 133.2)">1</text>
<text x="283.6" y="203.1">2</text>
<text x="287.1" y="204.9">GND</text>
<text x="73.4" y="222.9" transform="rotate(-90 73.4 222.9)">1</text>
<text x="76.9" y="222.9" transform="rotate(-90 76.9 222.9)">2</text>
<text x="103" y="223.3" transform="rotate(-90 103 223.3)">1</text>
<text x="107.2" y="223.3" transform="rotate(-90 107.2 223.3)">2</text>
<text x="110.8" y="223.3" transform="rotate(-90 110.8 223.3)">3</text>
<text x="114.3" y="223.3" transform="rotate(-90 114.3 223.3)">4</text>
<text x="145.3" y="223.3" transform="rotate(-90 145.3 223.3)">1</text>
<text x="149.6" y="223.3" transform="rotate(-90 149.6 223.3)">2</text>
<text x="153.1" y="223.3" transform="rotate(-90 153.1 223.3)">3</text>
<text x="156.6" y="223.3" transform="rotate(-90 156.6 223.3)">4</text>
</g>
<g font-size="3.2" fill="#f00">
<text x="107.2" y="63.8">4</text>
<text x="110.7" y="65.5">SENSOR_VP</text>
</g>
<g font-size="2.5" fill="#a54b4b">
<text x="37" y="222.9" transform="rotate(-90 37 222.9)">GND</text>
<text x="40.6" y="222.9" transform="rotate(-90 40.6 222.9)">VCC</text>
<text x="44.1" y="222.9" transform="rotate(-90 44.1 222.9)">SDA</text>
<text x="47.6" y="222.9" transform="rotate(-90 47.6 222.9)">SCL</text>
</g>
<g font-size="2.1" fill="#a54b4b">
<text x="34.6" y="232.1" transform="rotate(-90 34.6 232.1)">1</text>
<text x="38.1" y="232.1" transform="rotate(-90 38.1 232.1)">2</text>
<text x="41.6" y="232.1" transform="rotate(-90 41.6 232.1)">3</text>
<text x="45.2" y="232.1" transform="rotate(-90 45.2 232.1)">4</text>
</g>
</svg>
